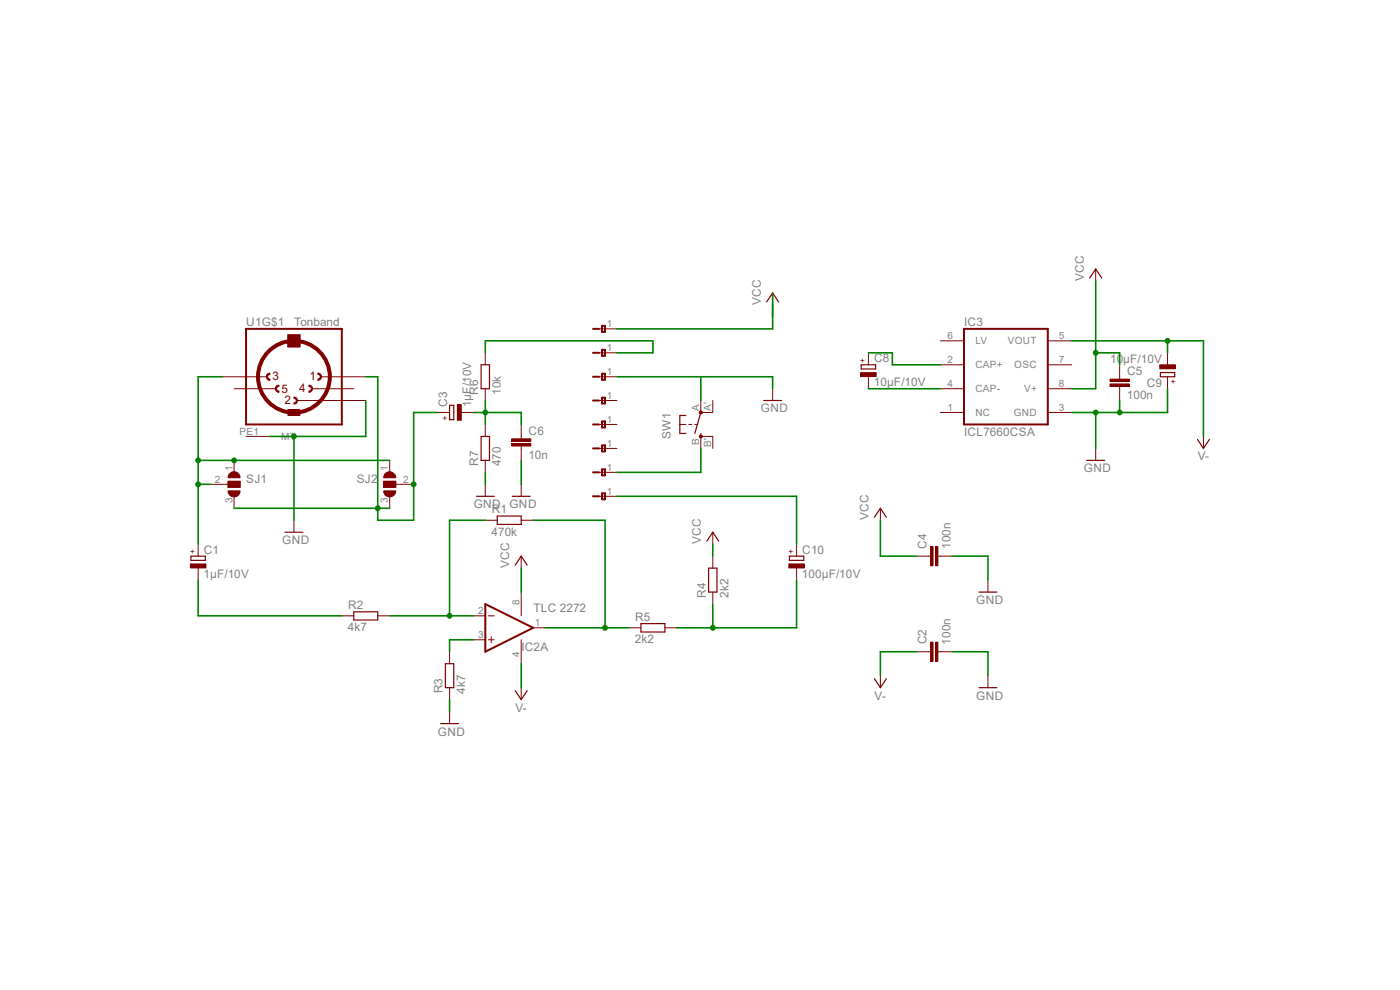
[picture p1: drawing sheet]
<svg xmlns="http://www.w3.org/2000/svg" width="297mm" height="210mm" viewBox="0 0 297 210" stroke-linecap="round" stroke-linejoin="round" font-family="sans-serif">
<g fill="none" stroke="#800000" stroke-width=".21">
<path d="M127.1 69.8h3.8M127.1 74.8h3.8M127.1 79.9h3.8M163.9 62.1v2.6M127.1 85h3.8M127.1 90h3.8M127.1 95.1h3.8M163.9 82.5v2.5M103 110.4h2.5M110.6 110.4h2.5M127.1 100.2h3.8M127.1 105.3h3.8"/>
<path d="M151.2 118v2.5M72.5 130.6h2.6M80.1 130.6h2.6M95.4 138.3v2.5M100.5 135.7h2.5M100.5 130.6h2.5M103.6 135.7h1.3M103.6 130.6h1.3M104.2 135.1v1.3M113.1 133.2h2.6M133.4 133.2h2.6M141.1 133.2h2.5"/>
<path d="M151.2 125.6v2.5M95.4 145.9v2.5M95.4 151v2.5"/>
</g>
<g fill="none" stroke="#800000" stroke-width=".42">
<path d="M125.8 69.8h1.3M125.8 74.8h1.3M125.8 79.9h1.3M127.7 69.1h.7v1.3h-.7zM127.7 74.2h.7v1.3h-.7zM127.7 79.3h.7v1.3h-.7zM125.8 85h1.3M125.8 90h1.3M125.8 95.1h1.3M127.7 84.4h.7v1.2h-.7zM127.7 89.4h.7v1.3h-.7zM127.7 94.5h.7v1.3h-.7z"/>
<path d="M127.7 99.6h.7v1.2h-.7zM125.8 100.2h1.3M125.8 105.3h1.3M127.7 104.6h.7v1.3h-.7zM103 128.1l10.1 5.1-10.1 5.1z"/>
</g>
<path d="M162.6 64.1l1.3-2 1.3 2M162 85h3.8M40.5 118h3.1v.9h-3.1zM105.5 109.5h5.1v1.8h-5.1zM75.1 129.8h5v1.7h-5zM136 132.3h5.1v1.8h-5.1zM150.3 120.5h1.8v5.1h-1.8zM93.5 153.5h3.8M94.5 140.8h1.8v5.1h-1.8z" fill="none" stroke="#800000" stroke-width=".25"/>
<path d="M40.4 119.6h3.3v.9h-3.3z" fill-rule="evenodd" fill="#800000"/>
<path d="M40.4 119.6h3.3v.9h-3.3zM42 115.4v2.6M42 120.5v2.6" fill="none" stroke="#800000" stroke-width=".21"/>
<path d="M58.5 82l.5-.3h.2v.3a.51 .51 0 0 0-.5 .5 .51 .51 0 0 0 .5 .5v.2a.78 .78 0 0 1-.7-1.2z" fill-rule="evenodd" fill="#800000"/>
<path d="M58.5 82l.5-.3h.2v.3a.51 .51 0 0 0-.5 .5 .51 .51 0 0 0 .5 .5v.2a.78 .78 0 0 1-.7-1.2z" fill="none" stroke="#800000" stroke-width=".21"/>
<path d="M67.4 79.2a.76 .76 0 0 1 .8 .7 .76 .76 0 0 1-.8 .8v-.3a.51 .51 0 0 0 .6-.5 .51 .51 0 0 0-.6-.5z" fill-rule="evenodd" fill="#800000"/>
<path d="M67.4 79.2a.76 .76 0 0 1 .8 .7 .76 .76 0 0 1-.8 .8v-.3a.51 .51 0 0 0 .6-.5 .51 .51 0 0 0-.6-.5z" fill="none" stroke="#800000" stroke-width=".21"/>
<path d="M56.6 79.5l.5-.3h.2v.2a.51 .51 0 0 0-.5 .5 .51 .51 0 0 0 .5 .5v.3a.78 .78 0 0 1-.7-1.2z" fill-rule="evenodd" fill="#800000"/>
<path d="M56.6 79.5l.5-.3h.2v.2a.51 .51 0 0 0-.5 .5 .51 .51 0 0 0 .5 .5v.3a.78 .78 0 0 1-.7-1.2z" fill="none" stroke="#800000" stroke-width=".21"/>
<path d="M62.4 84.2a.74 .74 0 0 1 .7 .8 .74 .74 0 0 1-.7 .7v-.2a.49 .49 0 0 0 .5-.5 .49 .49 0 0 0-.5-.5z" fill-rule="evenodd" fill="#800000"/>
<path d="M62.4 84.2a.74 .74 0 0 1 .7 .8 .74 .74 0 0 1-.7 .7v-.2a.49 .49 0 0 0 .5-.5 .49 .49 0 0 0-.5-.5z" fill="none" stroke="#800000" stroke-width=".21"/>
<path d="M65.5 81.7a.76 .76 0 0 1 .8 .8 .76 .76 0 0 1-.8 .7v-.2a.51 .51 0 0 0 .5-.5 .51 .51 0 0 0-.5-.5z" fill-rule="evenodd" fill="#800000"/>
<path d="M54.7 79.9h1.9M61.1 71h2.5v2.6h-2.5zM68.1 79.9h1.9M57.3 82.5h1.2M63 85h7M65.5 81.7a.76 .76 0 0 1 .8 .8 .76 .76 0 0 1-.8 .7v-.2a.51 .51 0 0 0 .5-.5 .51 .51 0 0 0-.5-.5zM66.2 82.5h1.2" fill="none" stroke="#800000" stroke-width=".21"/>
<path d="M52.2 69.8h20.3v20.2h-20.3z" fill="none" stroke="#800000" stroke-width=".42"/>
<circle cx="62.4" cy="79.9" r="7.6" fill="none" stroke="#800000" stroke-width=".85"/>
<path d="M61.1 71h2.5v2.6h-2.5z" fill-rule="evenodd" fill="#800000"/>
<path d="M61.1 71h2.5v2.6h-2.5z" fill="none" stroke="#800000" stroke-width=".21"/>
<path d="M61.1 86.9h2.5v1.2h-2.5z" fill-rule="evenodd" fill="#800000"/>
<g fill="none" stroke="#800000" stroke-width=".21">
<path d="M47.1 79.9h7.6M70 79.9h7.6M103 74.8v2.6M49.7 82.5h7.6M52.2 92.6h5.1M61.1 86.9h2.5v1.2h-2.5zM67.4 82.5h7.7M70 85h7.6M103 82.5v2.5M103 90v2.6M103 97.7v2.5M62.4 110.4v2.5"/>
<path d="M103 102.7v2.6M151.2 112.9v2.5M110.6 125.6v5M110.6 135.7v5.1"/>
</g>
<path d="M102.1 77.4h1.7v5.1h-1.7zM95.4 86h.9v3h-.9zM102.1 92.6h1.7v5.1h-1.7zM60.5 112.9h3.8M101.1 105.3h3.8M149.9 114.8l1.3-1.9 1.3 1.9" fill="none" stroke="#800000" stroke-width=".25"/>
<path d="M97 85.9h.9v3.3h-.9z" fill-rule="evenodd" fill="#800000"/>
<path d="M237.5 79.9v.5M92.8 87.5h2.6M97 85.9h.9v3.3h-.9zM97.9 87.5h2.6M237.5 82v.5" fill="none" stroke="#800000" stroke-width=".21"/>
<path d="M235.5 81.4h4.1v.6h-4.1z" fill-rule="evenodd" fill="#800000"/>
<path d="M235.5 81.4h4.1v.6h-4.1z" fill="none" stroke="#800000" stroke-width=".21"/>
<path d="M235.5 80.4h4.1v.5h-4.1z" fill-rule="evenodd" fill="#800000"/>
<path d="M199.5 72.3h5M199.5 77.4h5M222.3 72.3h5.1M222.3 77.4h5.1M237.5 77.4v2.5M199.5 82.5h5M199.5 87.5h5M222.3 82.5h5.1M222.3 87.5h5.1M235.5 80.4h4.1v.5h-4.1zM237.5 82.5v2.5" fill="none" stroke="#800000" stroke-width=".21"/>
<path d="M204.5 69.8h17.8v20.2h-17.8z" fill="none" stroke="#800000" stroke-width=".42"/>
<path d="M182.7 77.4h3.1v.9h-3.1z" fill="none" stroke="#800000" stroke-width=".25"/>
<path d="M182.6 79h3.3v.9h-3.3z" fill-rule="evenodd" fill="#800000"/>
<path d="M182.6 79h3.3v.9h-3.3zM184.2 74.8v2.6M184.2 79.9v2.6" fill="none" stroke="#800000" stroke-width=".21"/>
<path d="M246.2 79h3v.9h-3z" fill="none" stroke="#800000" stroke-width=".25"/>
<path d="M246 77.4h3.3v.8h-3.3z" fill-rule="evenodd" fill="#800000"/>
<path d="M246 77.4h3.3v.8h-3.3zM247.7 74.8v2.6M247.7 79.9v2.6" fill="none" stroke="#800000" stroke-width=".21"/>
<path d="M167.5 118h3v.9h-3z" fill="none" stroke="#800000" stroke-width=".25"/>
<path d="M167.3 119.6h3.3v.9h-3.3z" fill-rule="evenodd" fill="#800000"/>
<path d="M232.5 57.1v2.5M232.5 95.1v2.6M255.3 92.6v2.5M110.6 118v2.5M167.3 119.6h3.3v.9h-3.3zM169 115.4v2.6M169 120.5v2.6M196.9 138.3h.5M199 138.3h.5M110.6 145.9v2.5" fill="none" stroke="#800000" stroke-width=".21"/>
<path d="M231.2 59l1.3-1.9 1.2 1.9M230.5 97.7h3.9M254 93.2l1.3 1.9 1.3-1.9M109.3 119.9l1.3-1.9 1.2 1.9M109.3 146.5l1.3 1.9 1.2-1.9" fill="none" stroke="#800000" stroke-width=".25"/>
<path d="M198.5 136.2h.5v4.1h-.5z" fill-rule="evenodd" fill="#800000"/>
<path d="M198.5 136.2h.5v4.1h-.5z" fill="none" stroke="#800000" stroke-width=".21"/>
<path d="M197.4 136.2h.6v4.1h-.6z" fill-rule="evenodd" fill="#800000"/>
<path d="M196.9 118h.5M199 118h.5M194.4 138.3h2.5M197.4 136.2h.6v4.1h-.6zM199.5 138.3h2.5" fill="none" stroke="#800000" stroke-width=".21"/>
<path d="M198.5 116h.5v4h-.5z" fill-rule="evenodd" fill="#800000"/>
<path d="M198.5 116h.5v4h-.5z" fill="none" stroke="#800000" stroke-width=".21"/>
<path d="M197.4 116h.6v4h-.6z" fill-rule="evenodd" fill="#800000"/>
<path d="M144.2 90h1.3M146.1 90h.7M147.4 90h.6M148.7 92.6h2.5M148.7 87.5h2.5M186.8 107.8v2.6M194.4 118h2.5M197.4 116h.6v4h-.6zM199.5 118h2.5M209.6 123.1v2.5M186.8 143.3v2.6M209.6 143.3v2.6" fill="none" stroke="#800000" stroke-width=".21"/>
<path d="M145.5 88.1h-1.3v3.8h1.3M148.7 91.9v.7M148.7 87.5l-1.3 4.4M185.5 109.7l1.3-1.9 1.2 1.9M207.7 125.6h3.8M185.5 144l1.3 1.9 1.2-1.9M207.7 145.9h3.8" fill="none" stroke="#800000" stroke-width=".25"/>
<path d="M148.5 87.3h.4v.5h-.4l-.2-.3z" fill-rule="evenodd" fill="#800000"/>
<path d="M148.5 87.3h.4v.5h-.4l-.2-.3z" fill="none" stroke="#800000" stroke-width=".21"/>
<path d="M148.5 92.4h.4v.4h-.4l-.2-.2z" fill-rule="evenodd" fill="#800000"/>
<path d="M148.5 92.4h.4v.4h-.4l-.2-.2zM148.7 85v2.5M148.7 92.6v2.5M151.2 85v2.5M151.2 92.6v2.5" fill="none" stroke="#800000" stroke-width=".21"/>
<path d="M48.4 104.1h2.5a1.27 1.27 0 0 1-1.2 1.3 1.27 1.27 0 0 1-1.3-1.3z" fill-rule="evenodd" fill="#800000"/>
<path d="M48.4 104.1h2.5a1.27 1.27 0 0 1-1.2 1.3 1.27 1.27 0 0 1-1.3-1.3z" fill="none" stroke="#800000" stroke-width=".21"/>
<path d="M48.8 100.5a1.25 1.25 0 0 1 1.4-.3 1.25 1.25 0 0 1 .7 1.1h-2.5l.1-.5z" fill-rule="evenodd" fill="#800000"/>
<path d="M47.1 102.7h1.3M48.4 102.1h2.5v1.3h-2.5zM48.8 100.5a1.25 1.25 0 0 1 1.4-.3 1.25 1.25 0 0 1 .7 1.1h-2.5l.1-.5z" fill="none" stroke="#800000" stroke-width=".21"/>
<path d="M48.4 102.1h2.5v1.3h-2.5z" fill-rule="evenodd" fill="#800000"/>
<path d="M49.7 97.7v2.5M44.6 102.7h2.5M48.4 102.1h2.5v1.3h-2.5zM49.7 105.3v2.5" fill="none" stroke="#800000" stroke-width=".21"/>
<path d="M81.4 104.1h2.5a1.27 1.27 0 0 1-1.2 1.3 1.27 1.27 0 0 1-1.3-1.3z" fill-rule="evenodd" fill="#800000"/>
<path d="M81.4 104.1h2.5a1.27 1.27 0 0 1-1.2 1.3 1.27 1.27 0 0 1-1.3-1.3z" fill="none" stroke="#800000" stroke-width=".21"/>
<path d="M81.7 100.5a1.28 1.28 0 0 1 1.4-.3 1.28 1.28 0 0 1 .8 1.1h-2.5z" fill-rule="evenodd" fill="#800000"/>
<path d="M81.4 102.1h2.5v1.3h-2.5zM81.7 100.5a1.28 1.28 0 0 1 1.4-.3 1.28 1.28 0 0 1 .8 1.1h-2.5zM83.9 102.7h1.3" fill="none" stroke="#800000" stroke-width=".21"/>
<path d="M81.4 102.1h2.5v1.3h-2.5z" fill-rule="evenodd" fill="#800000"/>
<path d="M82.7 97.7v2.5M110.6 92.6v.5M110.6 94.6v.5M81.4 102.1h2.5v1.3h-2.5zM82.7 105.3v2.5M85.2 102.7h2.6" fill="none" stroke="#800000" stroke-width=".21"/>
<path d="M108.5 94.1h4.1v.5h-4.1z" fill-rule="evenodd" fill="#800000"/>
<path d="M108.5 94.1h4.1v.5h-4.1z" fill="none" stroke="#800000" stroke-width=".21"/>
<path d="M108.5 93.1h4.1v.5h-4.1z" fill-rule="evenodd" fill="#800000"/>
<path d="M108.5 93.1h4.1v.5h-4.1zM110.6 90v2.6M110.6 95.1v2.6M110.6 102.7v2.6" fill="none" stroke="#800000" stroke-width=".21"/>
<path d="M108.7 105.3h3.8" fill="none" stroke="#800000" stroke-width=".25"/>
<path d="M103 110.4h-7.6v20.2M82.7 130.6h17.8" fill="none" stroke="#008000" stroke-width=".34"/>
<circle cx="95.4" cy="130.6" r=".51" fill="#008000"/>
<circle cx="95.4" cy="130.6" r=".51" fill="none" stroke="#008000" stroke-width=".21"/>
<path d="M113.1 110.4h15.3v22.8M115.7 133.2h17.7" fill="none" stroke="#008000" stroke-width=".34"/>
<circle cx="128.4" cy="133.2" r=".51" fill="#008000"/>
<circle cx="128.4" cy="133.2" r=".51" fill="none" stroke="#008000" stroke-width=".21"/>
<path d="M130.9 79.9h33v2.6M148.7 79.9v5.1M62.4 92.6v17.8M77.6 85v7.6h-20.3M103 100.2v2.5M95.4 148.4v2.6" fill="none" stroke="#008000" stroke-width=".34"/>
<circle cx="62.4" cy="92.6" r=".51" fill="#008000"/>
<circle cx="62.4" cy="92.6" r=".51" fill="none" stroke="#008000" stroke-width=".21"/>
<path d="M227.4 87.5h5.1v7.6M247.7 82.5v5h-10.2" fill="none" stroke="#008000" stroke-width=".34"/>
<circle cx="232.4" cy="87.5" r=".51" fill="#008000"/>
<circle cx="232.4" cy="87.5" r=".51" fill="none" stroke="#008000" stroke-width=".21"/>
<path d="M237.5 85v2.5h-5" fill="none" stroke="#008000" stroke-width=".34"/>
<circle cx="237.5" cy="87.5" r=".51" fill="#008000"/>
<circle cx="237.5" cy="87.5" r=".51" fill="none" stroke="#008000" stroke-width=".21"/>
<path d="M232.5 59.6v22.9h-5.1M163.9 62.1v7.7h-33M232.5 74.8h5v2.6M110.6 97.7v5M151.2 115.4v2.6M202 118h7.6v5.1M202 138.3h7.6v5" fill="none" stroke="#008000" stroke-width=".34"/>
<circle cx="232.4" cy="74.8" r=".51" fill="#008000"/>
<circle cx="232.4" cy="74.8" r=".51" fill="none" stroke="#008000" stroke-width=".21"/>
<path d="M186.8 110.4v7.6h7.6M42 123.1v7.5h30.5M100.5 135.7h-5.1v2.6M110.6 120.5v5.1M151.2 128.1v5.1M169 123.1v10.1h-25.4" fill="none" stroke="#008000" stroke-width=".34"/>
<circle cx="151.2" cy="133.2" r=".51" fill="#008000"/>
<circle cx="151.2" cy="133.2" r=".51" fill="none" stroke="#008000" stroke-width=".21"/>
<path d="M47.1 79.9h-5.1v17.8h40.7" fill="none" stroke="#008000" stroke-width=".34"/>
<circle cx="49.7" cy="97.7" r=".51" fill="#008000"/>
<circle cx="49.7" cy="97.7" r=".51" fill="none" stroke="#008000" stroke-width=".21"/>
<path d="M42 97.7v17.7M42 102.7h2.6" fill="none" stroke="#008000" stroke-width=".34"/>
<circle cx="42" cy="97.7" r=".51" fill="#008000"/>
<circle cx="42" cy="97.7" r=".51" fill="none" stroke="#008000" stroke-width=".21"/>
<circle cx="42" cy="102.7" r=".51" fill="#008000"/>
<circle cx="42" cy="102.7" r=".51" fill="none" stroke="#008000" stroke-width=".21"/>
<path d="M103 85v5M130.9 105.3h38.1v10.1" fill="none" stroke="#008000" stroke-width=".34"/>
<circle cx="103" cy="87.5" r=".51" fill="#008000"/>
<circle cx="103" cy="87.5" r=".51" fill="none" stroke="#008000" stroke-width=".21"/>
<path d="M77.6 79.9h2.5v27.9M103 74.8v-2.5h35.5v2.5h-7.6M100.5 87.5h10.1v2.5M49.7 107.8h33" fill="none" stroke="#008000" stroke-width=".34"/>
<circle cx="80.1" cy="107.8" r=".51" fill="#008000"/>
<circle cx="80.1" cy="107.8" r=".51" fill="none" stroke="#008000" stroke-width=".21"/>
<path d="M92.8 87.5h-5v15.2M80.1 107.8v2.6" fill="none" stroke="#008000" stroke-width=".34"/>
<circle cx="87.8" cy="102.7" r=".51" fill="#008000"/>
<circle cx="87.8" cy="102.7" r=".51" fill="none" stroke="#008000" stroke-width=".21"/>
<path d="M184.2 74.8h5.1v2.6h10.2M227.4 72.3h27.9v20.3M247.7 72.3v2.5M184.2 82.5h15.3M87.8 102.7v7.7h-7.7M110.6 140.8v5.1" fill="none" stroke="#008000" stroke-width=".34"/>
<circle cx="247.7" cy="72.3" r=".51" fill="#008000"/>
<circle cx="247.7" cy="72.3" r=".51" fill="none" stroke="#008000" stroke-width=".21"/>
<path d="M148.7 95.1v5.1h-17.8M194.4 138.3h-7.6v5" fill="none" stroke="#008000" stroke-width=".34"/>
<g font-size="2.5" fill="#808080">
<text x="229.9" y="59.6" transform="rotate(-90 229.9 59.6)">VCC</text>
<text x="161.4" y="64.6" transform="rotate(-90 161.4 64.6)">VCC</text>
<text x="52.2" y="69.1">U1G$1</text>
<text x="62.4" y="69.1">Tonband</text>
<text x="204.6" y="69.1">IC3</text>
<text x="185.4" y="76.9">C8</text>
<text x="235.5" y="77.1">10µF/10V</text>
<text x="101.5" y="83.7" transform="rotate(-90 101.5 83.7)">R6</text>
<text x="106.3" y="83.7" transform="rotate(-90 106.3 83.7)">10k</text>
<text x="185.4" y="82">10µF/10V</text>
<text x="239.1" y="79.5">C5</text>
<text x="243.3" y="82.2">C9</text>
<text x="94.9" y="86.3" transform="rotate(-90 94.9 86.3)">C3</text>
<text x="100" y="86.4" transform="rotate(-90 100 86.4)">1µF/10V</text>
<text x="161.4" y="87.5">GND</text>
<text x="239.1" y="84.6">100n</text>
<text x="112.1" y="92.2">C6</text>
<text x="142.3" y="93.1" transform="rotate(-90 142.3 93.1)">SW1</text>
<text x="204.6" y="92.6">ICL7660CSA</text>
<text x="101.5" y="98.9" transform="rotate(-90 101.5 98.9)">R7</text>
<text x="106.3" y="98.9" transform="rotate(-90 106.3 98.9)">470</text>
<text x="112.1" y="97.3">10n</text>
<text x="230" y="100.2">GND</text>
<text x="254.1" y="97.7">V-</text>
<text x="52.2" y="102.4">SJ1</text>
<text x="75.7" y="102.4">SJ2</text>
<text x="100.5" y="107.8">GND</text>
<text x="108.1" y="107.8">GND</text>
<text x="104.3" y="113.7">470k</text>
<text x="104.3" y="108.9">R1</text>
<text x="184.2" y="110.3" transform="rotate(-90 184.2 110.3)">VCC</text>
<text x="43.2" y="117.5">C1</text>
<text x="59.9" y="115.4">GND</text>
<text x="148.7" y="115.4" transform="rotate(-90 148.7 115.4)">VCC</text>
<text x="170.2" y="117.5">C10</text>
<text x="196.6" y="116.4" transform="rotate(-90 196.6 116.4)">C4</text>
<text x="201.6" y="116.5" transform="rotate(-90 201.6 116.5)">100n</text>
<text x="43.2" y="122.6">1µF/10V</text>
<text x="108" y="120.5" transform="rotate(-90 108 120.5)">VCC</text>
<text x="170.1" y="122.6">100µF/10V</text>
<text x="73.8" y="129.2">R2</text>
<text x="113.2" y="129.9">TLC 2272</text>
<text x="134.7" y="131.7">R5</text>
<text x="149.7" y="126.8" transform="rotate(-90 149.7 126.8)">R4</text>
<text x="154.5" y="126.9" transform="rotate(-90 154.5 126.9)">2k2</text>
<text x="207.1" y="128.1">GND</text>
<text x="73.8" y="133.9">4k7</text>
<text x="134.7" y="136.5">2k2</text>
<text x="196.6" y="136.7" transform="rotate(-90 196.6 136.7)">C2</text>
<text x="201.6" y="136.7" transform="rotate(-90 201.6 136.7)">100n</text>
<text x="110.6" y="138.1">IC2A</text>
<text x="93.9" y="147.1" transform="rotate(-90 93.9 147.1)">R3</text>
<text x="98.7" y="147.2" transform="rotate(-90 98.7 147.2)">4k7</text>
<text x="185.5" y="148.4">V-</text>
<text x="207.1" y="148.4">GND</text>
<text x="109.3" y="151">V-</text>
<text x="92.9" y="156">GND</text>
</g>
<g font-size="2.5" fill="#800000">
<text x="57.8" y="80.7">3</text>
<text x="59.7" y="83.4">5</text>
<text x="63.5" y="83.2">4</text>
<text x="65.7" y="80.7">1</text>
<text x="60.3" y="85.8">2</text>
</g>
<g font-size="2.1" fill="#808080">
<text x="128.7" y="69.4">1</text>
<text x="201" y="71.9">6</text>
<text x="224.6" y="71.9">5</text>
<text x="128.7" y="74.5">1</text>
<text x="201" y="77">2</text>
<text x="206.9" y="73.1">LV</text>
<text x="213.8" y="73.1">VOUT</text>
<text x="224.6" y="77">7</text>
<text x="128.7" y="79.5">1</text>
<text x="201" y="82.1">4</text>
<text x="206.9" y="83.2">CAP-</text>
<text x="206.9" y="78.1">CAP+</text>
<text x="215.2" y="78.1">OSC</text>
<text x="217.3" y="83.2">V+</text>
<text x="224.6" y="82.1">8</text>
<text x="128.7" y="84.6">1</text>
<text x="128.7" y="89.7">1</text>
<text x="148.3" y="87.1" transform="rotate(-90 148.3 87.1)">A</text>
<text x="150.9" y="87.1" transform="rotate(-90 150.9 87.1)">A'</text>
<text x="201" y="87.2">1</text>
<text x="206.9" y="88.3">NC</text>
<text x="215.1" y="88.3">GND</text>
<text x="224.6" y="87.2">3</text>
<text x="50.8" y="92.2">PE1</text>
<text x="59.6" y="93.3">MT</text>
<text x="128.7" y="94.8">1</text>
<text x="148.3" y="94.4" transform="rotate(-90 148.3 94.4)">B</text>
<text x="150.9" y="94.8" transform="rotate(-90 150.9 94.8)">B'</text>
<text x="49.3" y="99.9" transform="rotate(-90 49.3 99.9)">1</text>
<text x="82.3" y="99.9" transform="rotate(-90 82.3 99.9)">1</text>
<text x="128.7" y="99.9">1</text>
<text x="45.6" y="102.4">2</text>
<text x="49.3" y="106.8" transform="rotate(-90 49.3 106.8)">3</text>
<text x="82.3" y="106.8" transform="rotate(-90 82.3 106.8)">3</text>
<text x="85.6" y="102.4">2</text>
<text x="128.7" y="104.9">1</text>
<text x="101.4" y="130.3">2</text>
<text x="110.2" y="128.3" transform="rotate(-90 110.2 128.3)">8</text>
<text x="101.4" y="135.4">3</text>
<text x="113.5" y="132.8">1</text>
<text x="110.2" y="139.3" transform="rotate(-90 110.2 139.3)">4</text>
</g>
<g font-size="1.8" fill="#800000">
<text x="183.6" y="77" transform="rotate(-90 183.6 77)">+</text>
<text x="249.6" y="81.4" transform="rotate(-90 249.6 81.4)">+</text>
<text x="93.9" y="89.4">+</text>
<text x="41.4" y="117.6" transform="rotate(-90 41.4 117.6)">+</text>
<text x="168.4" y="117.6" transform="rotate(-90 168.4 117.6)">+</text>
</g>
</svg>
